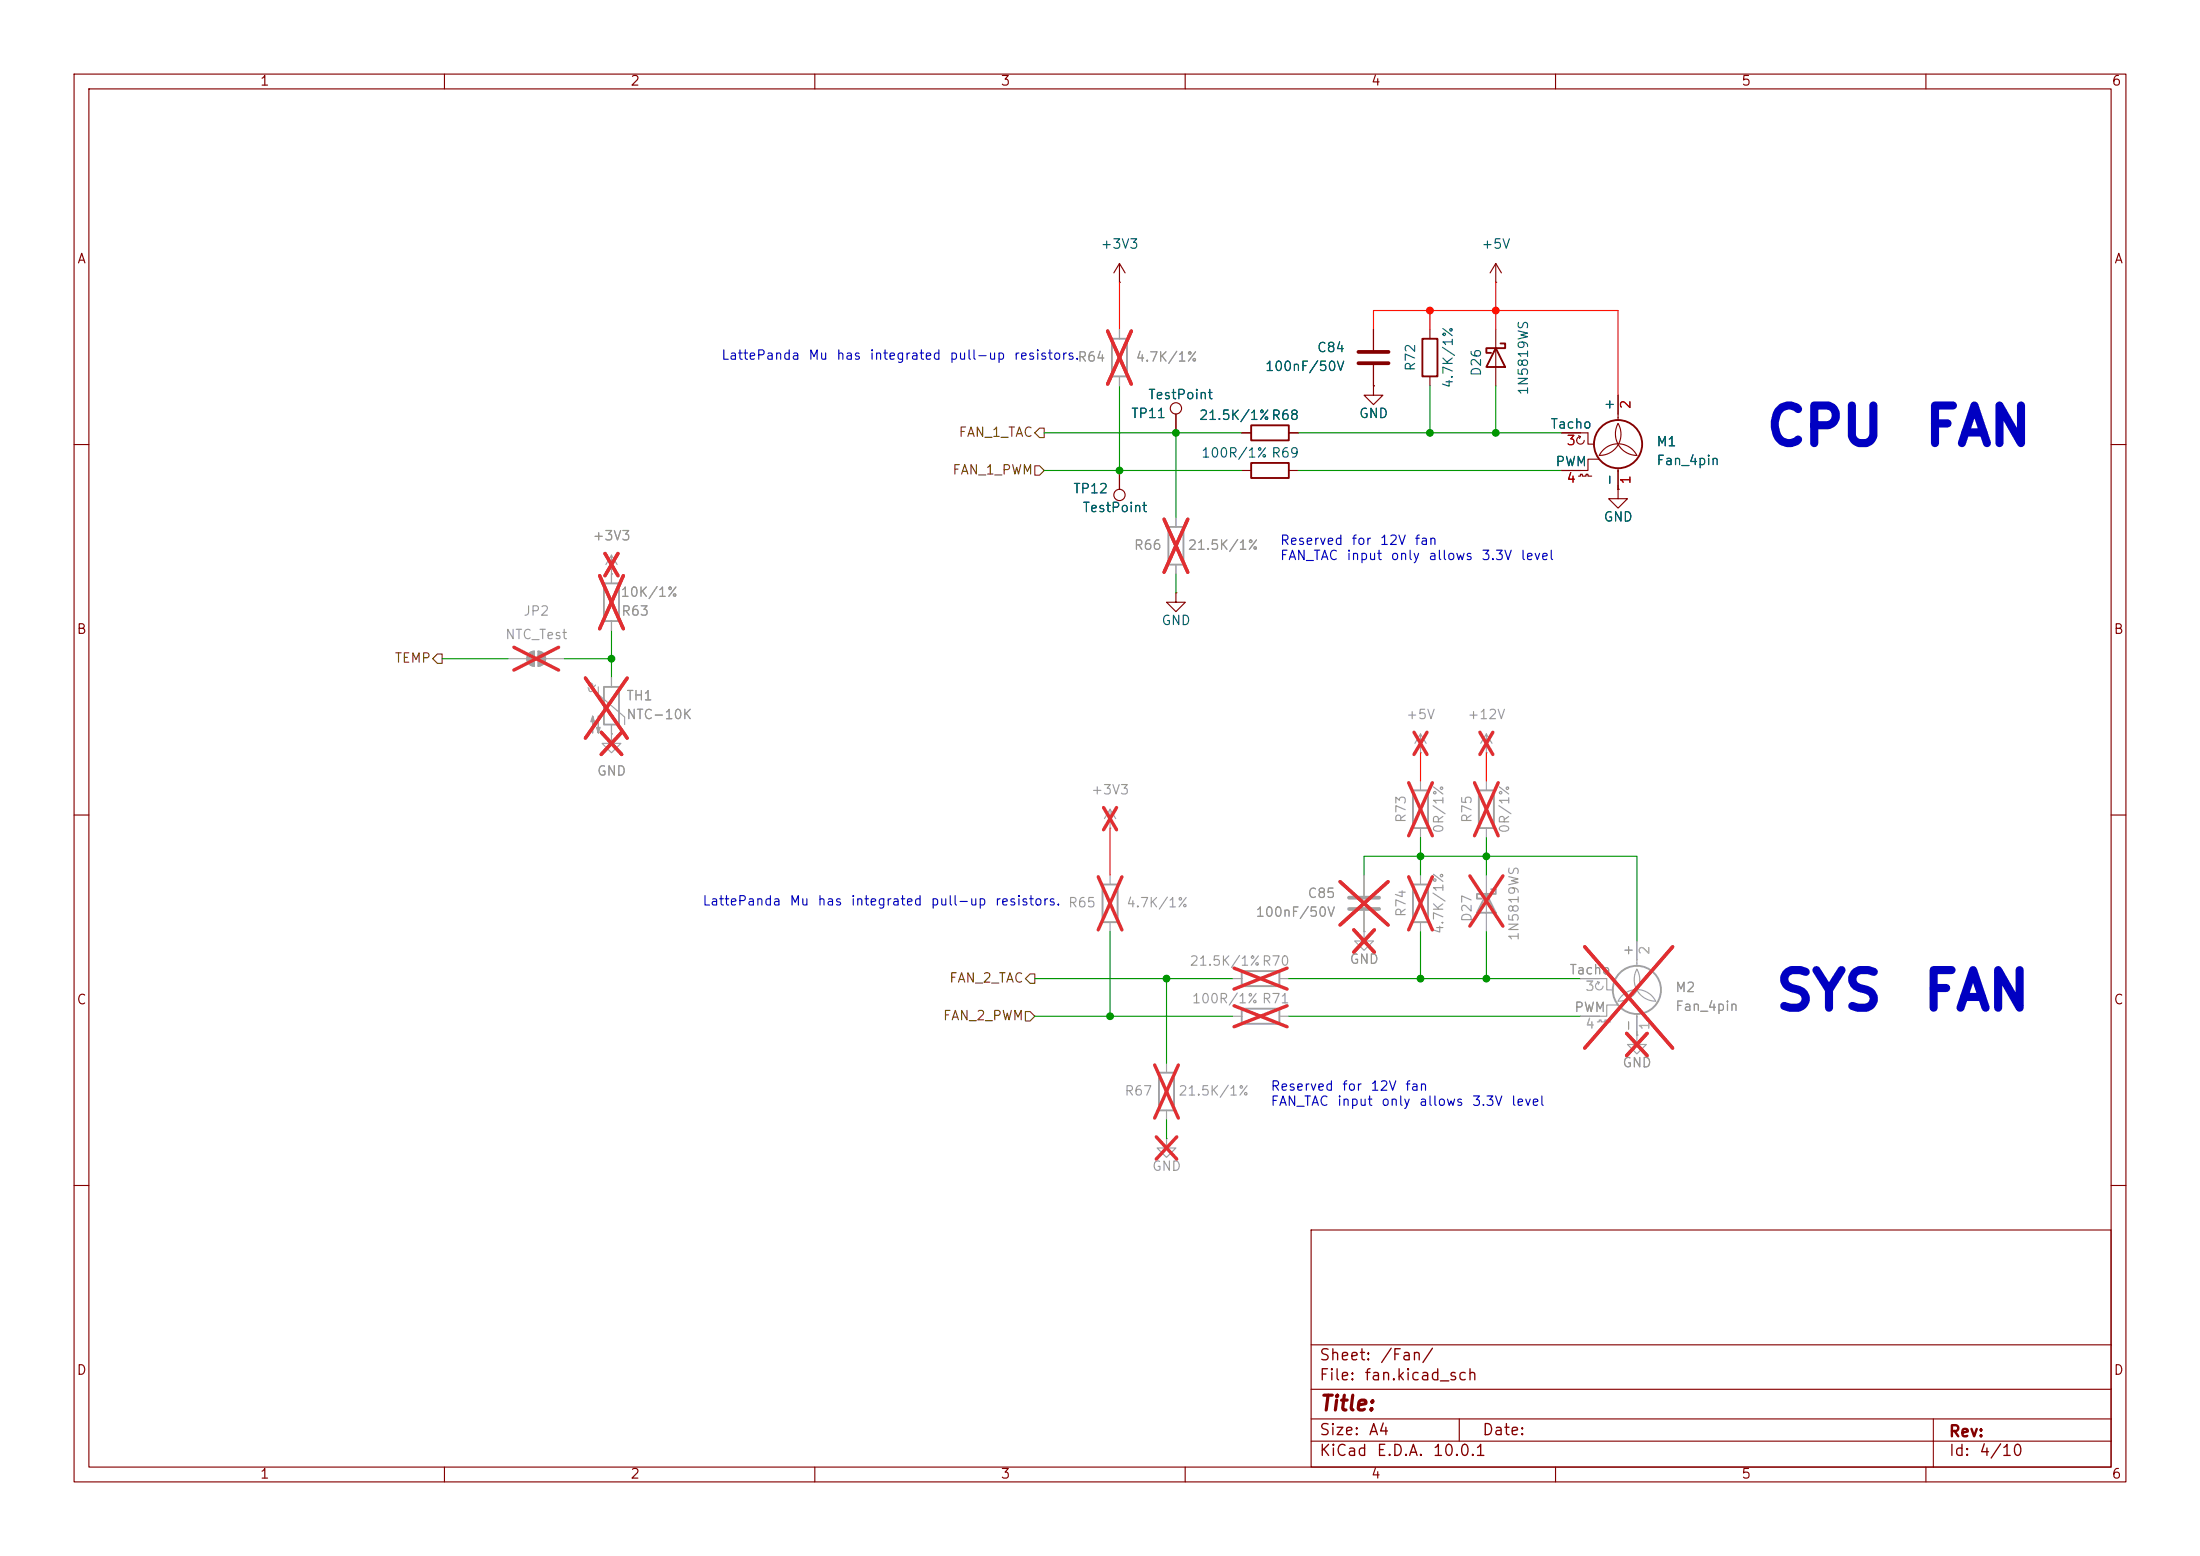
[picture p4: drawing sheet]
<svg xmlns="http://www.w3.org/2000/svg" width="297mm" height="210mm" viewBox="0 0 297 210" stroke-linecap="round" stroke-linejoin="round" font-family="sans-serif">
<g fill="none" stroke="#840000" stroke-width=".15">
<path d="M10 10h277v190h-277zM12 12h273v186h-273zM60 10v2M110 10v2M160 10v2M210 10v2M260 10v2M151.1 38.1h.1M151.1 35.6v2.5M151.1 35.6l-.7 1.2M151.1 35.6l.8 1.2M201.9 38.1h.1"/>
<path d="M201.9 35.6v2.5M201.9 35.6l-.7 1.2M201.9 35.6l.8 1.2M158.7 55.9v2.5M167.6 58.4h1.3M174 58.4h1.3M185.4 52.1v1.2h1.3l-1.3 1.3-1.3-1.3h1.3M185.4 52.1h.1M185.4 44.5v2.7M185.4 49.3v2.8M193 44.5v1.2M193 50.8v1.3"/>
<path d="M201.9 44.5v7.6M210.8 58.4h3.6v1.5h.7M213.1 58.8l.3 .1M213.4 58.9a.51 .51 0 0 0-.5 .5 .51 .51 0 0 0 .5 .5 .51 .51 0 0 0 .5-.5M213.4 58.9l-.2 .3M218.4 57.2a2.86 2.86 0 0 1-2.5 4.3 2.84 2.84 0 0 1 2.5-1.6 2.84 2.84 0 0 1 2.6 1.6 2.92 2.92 0 0 1-2.6-4.3zM218.4 53.3v3.4M10 60h2M151.1 63.5v2.5M167.6 63.5h1.3M174 63.5h1.3M213.1 64.3h.3v-.3h.2v.3h.5v-.3h.3v.3h.5"/>
<path d="M215.9 62h-1.5v1.5h-3.6M218.4 66v1.3h1.3l-1.3 1.3-1.2-1.3h1.2M218.4 66h.1M218.4 63.2v2.8M285 60h2M158.7 80v1.3h1.3l-1.3 1.3-1.2-1.3h1.2M158.7 80h.1M10 110h2M285 110h2M10 160h2M177 166h108v32h-108zM285 160h2"/>
<path d="M60 198v2M110 198v2M160 198v2M177 194.5h108M177 191.5h108M177 187.5h108M177 181.5h108M197 191.5v3M210 198v2M260 198v2M261 191.5v6.5"/>
<circle cx="158.7" cy="55.1" r=".76"/>
<circle cx="151.1" cy="66.8" r=".76"/>
</g>
<g fill="none" stroke="#840000" stroke-width=".25">
<path d="M168.9 57.4h5.1v2h-5.1zM192 45.7h2.1v5.1h-2.1zM201.9 47l1.3 2.5h-2.5zM202.6 46.4h.6v.6h-2.5v.6h.6M168.9 62.5h5.1v2h-5.1z"/>
<circle cx="218.4" cy="59.9" r="3.3"/>
</g>
<path d="M183.4 47.5h4.1M183.4 49h4.1" fill="none" stroke="#840000" stroke-width=".51"/>
<g fill="none" stroke="#a1a1a1" stroke-width=".15">
<path d="M151.1 44.5v1.2M151.1 50.8v1.3M82.5 77.5h.1M82.5 74.9l-.7 1.3M82.5 74.9l.8 1.3M82.5 74.9v3.8M158.7 69.9v1.2M158.7 76.2v1.3M68.6 88.9h2.5M71.4 88.2l.4-.3h.3v2a1.02 1.02 0 0 1-.9-.6 1.02 1.02 0 0 1 .2-1.1zM72.6 87.9a1.02 1.02 0 0 1 1.1 1 1.02 1.02 0 0 1-1.1 1zM73.7 88.9h2.5"/>
<path d="M79.4 92.8l.1 .1v.2M80.4 92.5a.44 .44 0 0 1-.5 .3 .44 .44 0 0 1-.4-.4l.2-.2 .3 .1v.8l-.1 .2h-.2l-.2-.2M80.8 92.7v1l3.5 3.1v1M82.5 99.1v1.2h1.3l-1.3 1.3-1.2-1.3h1.2M82.5 99.1h.1M82.5 83.8v1.3M82.5 91.4v1.3M82.5 97.8v1.3M191.8 99.1l-.8 1.2M191.8 99.1l.7 1.2M191.8 99.1v2.5M200.7 99.1l-.8 1.2"/>
<path d="M200.7 99.1l.7 1.2M200.7 99.1v2.5M149.9 111.8h.1M149.9 109.2v2.6M149.9 118.1v1.3M149.9 109.2l-.8 1.3M149.9 109.2l.7 1.3M184.1 118.1v2.8M191.8 101.6h.1M191.8 105.4v1.3M191.8 111.8v1.2M191.8 118.1v1.3"/>
<path d="M200.7 101.6h.1M200.7 105.4v1.3M200.7 111.8v1.2M200.7 118.1v7.6M149.9 124.5v1.2M166.4 132.1h1.2M166.4 137.2h1.2M172.7 132.1h1.3M172.7 137.2h1.3M184.1 125.7v1.3h1.3l-1.3 1.3-1.2-1.3h1.2M184.1 125.7h.1M184.1 122.9v2.8"/>
<path d="M191.8 124.5v1.2M213.4 132.1h3.5v1.5h.8M215.6 137.9h.3v-.2h.3v.2h.5v-.2h.2v.2h.5M215.6 132.5l.3 .1M215.9 132.6a.51 .51 0 0 0-.5 .5 .51 .51 0 0 0 .5 .5 .51 .51 0 0 0 .5-.5M215.9 132.6l-.1 .2M218.4 135.6h-1.5v1.6h-3.5M221 130.8a2.92 2.92 0 0 0 2.5 4.3 2.84 2.84 0 0 0-2.5-1.5 2.84 2.84 0 0 0-2.6 1.5 2.86 2.86 0 0 0 2.6-4.3M221 139.7v1.3h1.2l-1.2 1.2-1.3-1.2h1.3M221 139.7h.1M221 127v3.4M221 136.9v2.8"/>
<path d="M157.5 153.7v1.2h1.2l-1.2 1.3-1.3-1.3h1.3M157.5 153.7h.1M157.5 143.5v1.3M157.5 149.9v1.2"/>
</g>
<g fill="#a1a1a1" stroke="#a1a1a1" stroke-width=".15">
<path d="M71.4 88.2l.4-.3h.3v2a1.02 1.02 0 0 1-.9-.6 1.02 1.02 0 0 1 .2-1.1z"/>
<path d="M72.6 87.9a1.02 1.02 0 0 1 1.1 1 1.02 1.02 0 0 1-1.1 1z"/>
<path d="M80 96.6l.3 .8h-.5l.2-.8v2.3z"/>
<path d="M80.8 96.6v2.3l-.3-.7h.5l-.2 .7z"/>
</g>
<g fill="none" stroke="#e12e31" stroke-width=".46">
<path d="M149.5 44.7l3.2 7.1M152.7 44.7l-3.2 7.1M80.9 77.7l3.3 7.2M81.7 74.7l1.7 3M83.4 74.7l-1.7 3M84.2 77.7l-3.3 7.2M157.1 70.1l3.3 7.1M160.4 70.1l-3.3 7.1M69.4 87.4l6 3M75.4 87.4l-6 3M79 91.5l5.7 8.1M81.2 98.8l2.7 3"/>
<path d="M83.9 98.8l-2.7 3M84.7 91.5l-5.7 8.1M190.9 98.8l1.7 3M192.6 98.8l-1.7 3M199.8 98.8l1.7 3M201.5 98.8l-1.7 3M148.3 118.3l3.2 7.2M149 109l1.7 3M150.7 109l-1.7 3M151.5 118.3l-3.2 7.2M180.9 119l6.5 5.8M187.4 119l-6.5 5.8"/>
<path d="M190.2 105.6l3.2 7.2M190.2 118.3l3.2 7.2M193.4 105.6l-3.2 7.2M193.4 118.3l-3.2 7.2M198.4 118.2l4.5 6.8M199.1 105.6l3.2 7.2M202.3 105.6l-3.2 7.2M202.9 118.2l-4.5 6.8M166.6 130.7l7.2 2.8M166.6 135.7l7.2 2.9M173.8 130.7l-7.2 2.8M173.8 135.7l-7.2 2.9"/>
<path d="M182.8 125.5l2.7 3M185.5 125.5l-2.7 3M213.9 127.8l11.9 13.7M219.6 139.5l2.8 3M222.4 139.5l-2.8 3M225.8 127.8l-11.9 13.7M155.9 143.7l3.2 7.2M156.1 153.4l2.8 3M158.9 153.4l-2.8 3M159.1 143.7l-3.2 7.2"/>
</g>
<g fill="none" stroke="#a1a1a1" stroke-width=".25">
<path d="M150.1 45.7h2v5.1h-2zM81.5 78.7h2.1v5.1h-2.1zM157.7 71.1h2.1v5.1h-2.1zM81.5 92.7h2.1v5.1h-2.1zM148.8 119.4h2.1v5.1h-2.1zM190.8 106.7h2v5.1h-2zM190.8 119.4h2v5.1h-2zM199.6 106.7h2.1v5.1h-2.1zM167.6 131.1h5.1v2h-5.1zM167.6 136.1h5.1v2.1h-5.1zM200.7 120.7l1.2 2.5h-2.5zM201.3 120h.6v.7h-2.5v.6h.6"/>
<path d="M156.5 144.8h2v5.1h-2z"/>
<circle cx="221" cy="133.6" r="3.3"/>
</g>
<path d="M182.1 121.2h4.1M182.1 122.7h4.1" fill="none" stroke="#a1a1a1" stroke-width=".51"/>
<path d="M140.3 57.8h.7v1.3h-.7l-.6-.7zM139.7 62.9h.6l.7 .6-.7 .6h-.6zM59.1 88.3h.6v1.2h-.6l-.7-.6zM138.4 136.5h.7l.6 .7-.6 .6h-.7zM139.1 131.4h.6v1.3h-.6l-.7-.6z" fill="none" stroke="#725600" stroke-width=".15"/>
<g fill="none" stroke="#009600" stroke-width=".15">
<path d="M141 58.4h26.6M151.1 52.1v11.4M158.7 58.4v11.5M175.3 58.4h35.5M193 52.1v6.3M201.9 52.1v6.3M141 63.5h26.6M158.7 77.5v2.5M175.3 63.5h35.5M59.7 88.9h8.9M76.2 88.9h6.3M82.5 85.1v6.3"/>
<path d="M184.1 118.1v-2.5h36.9v11.4M191.8 113v5.1M200.7 113v5.1M139.7 137.2h26.7M139.7 132.1h26.7M149.9 125.7v11.5M157.5 132.1v11.4M174 137.2h39.4M174 132.1h39.4M191.8 125.7v6.4M200.7 125.7v6.4M157.5 151.1v2.6"/>
</g>
<path d="M151.1 38.1v6.4M201.9 38.1v6.4M185.4 44.5v-2.6h33v11.4M193 41.9v2.6M149.9 111.8v6.3M191.8 101.6v3.8M200.7 101.6v3.8" fill="none" stroke="#ff0f00" stroke-width=".15"/>
<g fill="#ff0f00" stroke="#ff0f00" stroke-width=".14">
<circle cx="201.9" cy="41.9" r=".46"/>
<circle cx="193" cy="41.9" r=".46"/>
</g>
<g fill="#009600" stroke="#009600" stroke-width=".14">
<circle cx="201.9" cy="58.4" r=".46"/>
<circle cx="193" cy="58.4" r=".46"/>
<circle cx="151.1" cy="63.5" r=".46"/>
<circle cx="149.9" cy="137.2" r=".46"/>
<circle cx="157.5" cy="132.1" r=".46"/>
<circle cx="191.8" cy="115.6" r=".46"/>
<circle cx="200.7" cy="115.6" r=".46"/>
<circle cx="191.8" cy="132.1" r=".46"/>
<circle cx="200.7" cy="132.1" r=".46"/>
<circle cx="158.7" cy="58.4" r=".46"/>
<circle cx="82.5" cy="88.9" r=".46"/>
</g>
<g font-size="5.1" fill="#0000c2">
<text x="238.1" y="61.3">CPU</text>
<text x="259.5" y="61.3">FAN</text>
<text x="239.4" y="137.5">SYS</text>
<text x="259.3" y="137.5">FAN</text>
</g>
<text font-size="2" fill="#840000" x="178" y="190.9">Title:</text>
<g font-size="1.5" fill="#840000">
<text x="178" y="184">Sheet:</text>
<text x="186.2" y="184">/Fan/</text>
<text x="178" y="186.7">File:</text>
<text x="184.1" y="186.7">fan.kicad_sch</text>
<text x="178" y="196.9">KiCad</text>
<text x="178" y="194.1">Size:</text>
<text x="184.7" y="194.1">A4</text>
<text x="185.7" y="196.9">E.D.A.</text>
<text x="193.3" y="196.9">10.0.1</text>
<text x="200" y="194.1">Date:</text>
<text x="263" y="194.3">Rev:</text>
<text x="263" y="196.9">Id:</text>
<text x="267.1" y="196.9">4/10</text>
</g>
<g font-size="1.3" fill="#840000">
<text x="35" y="11.9">1</text>
<text x="85" y="11.9">2</text>
<text x="135" y="11.9">3</text>
<text x="185" y="11.9">4</text>
<text x="235" y="11.9">5</text>
<text x="285" y="11.9">6</text>
<text x="10.3" y="35.9">A</text>
<text x="285.3" y="35.9">A</text>
<text x="10.3" y="85.9">B</text>
<text x="285.3" y="85.9">B</text>
<text x="10.3" y="135.9">C</text>
<text x="285.3" y="135.9">C</text>
<text x="10.3" y="185.9">D</text>
<text x="285.3" y="185.9">D</text>
<text x="35" y="199.9">1</text>
<text x="85" y="199.9">2</text>
<text x="135" y="199.9">3</text>
<text x="185" y="199.9">4</text>
<text x="235" y="199.9">5</text>
<text x="285" y="199.9">6</text>
</g>
<g font-size="1.3" fill="#006464">
<text x="148.5" y="33.9">+3V3</text>
<text x="199.9" y="33.9">+5V</text>
<text x="177.7" y="47.9">C84</text>
<text x="170.7" y="50.4">100nF/50V</text>
<text x="191.4" y="50.2" transform="rotate(-90 191.4 50.2)">R72</text>
<text x="196.4" y="52.5" transform="rotate(-90 196.4 52.5)">4.7K/1%</text>
<text x="200.3" y="50.9" transform="rotate(-90 200.3 50.9)">D26</text>
<text x="206.6" y="53.4" transform="rotate(-90 206.6 53.4)">1N5819WS</text>
<text x="152.6" y="56.7">TP11</text>
<text x="154.9" y="54.2">TestPoint</text>
<text x="161.8" y="57">21.5K/1%R68</text>
<text x="183.4" y="56.7">GND</text>
<text x="209.2" y="58.2">Tacho</text>
<text x="218.2" y="55.5" transform="rotate(-90 218.2 55.5)">+</text>
<text x="162.1" y="62.1">100R/1% R69</text>
<text x="209.9" y="63.2">PWM</text>
<text x="218.2" y="65.7" transform="rotate(-90 218.2 65.7)">-</text>
<text x="223.5" y="60.6">M1</text>
<text x="223.5" y="63.1">Fan_4pin</text>
<text x="144.8" y="66.9">TP12</text>
<text x="146.1" y="69.4">TestPoint</text>
<text x="216.4" y="70.7">GND</text>
<text x="156.7" y="84.7">GND</text>
</g>
<g font-size="1.3" fill="#0000c2">
<text x="97.3" y="48.9">LattePanda</text>
<text x="109" y="48.9">Mu</text>
<text x="112.8" y="48.9">has</text>
<text x="117.3" y="48.9">integrated</text>
<text x="128.1" y="48.9">pull-up</text>
<text x="136.8" y="48.9">resistors.R64</text>
<text x="172.7" y="73.9">Reserved</text>
<text x="172.7" y="75.9">FAN_TAC</text>
<text x="181.7" y="75.9">input</text>
<text x="182.4" y="73.9">for</text>
<text x="186.2" y="73.9">12V</text>
<text x="187.6" y="75.9">only</text>
<text x="190.9" y="73.9">fan</text>
<text x="192.7" y="75.9">allows</text>
<text x="199.9" y="75.9">3.3V</text>
<text x="205.2" y="75.9">level</text>
<text x="94.7" y="122.5">LattePanda</text>
<text x="106.5" y="122.5">Mu</text>
<text x="110.3" y="122.5">has</text>
<text x="114.8" y="122.5">integrated</text>
<text x="125.6" y="122.5">pull-up</text>
<text x="134.2" y="122.5">resistors. R65</text>
<text x="171.4" y="147.5">Reserved</text>
<text x="171.4" y="149.6">FAN_TAC</text>
<text x="180.4" y="149.6">input</text>
<text x="181.1" y="147.5">for</text>
<text x="184.9" y="147.5">12V</text>
<text x="186.4" y="149.6">only</text>
<text x="189.6" y="147.5">fan</text>
<text x="191.5" y="149.6">allows</text>
<text x="198.6" y="149.6">3.3V</text>
<text x="203.9" y="149.6">level</text>
</g>
<g font-size="1.3" fill="#989898">
<text x="145.4" y="49.1">R64</text>
<text x="153.2" y="49.1">4.7K/1%</text>
<text x="79.9" y="73.3">+3V3</text>
<text x="153" y="74.5">R66</text>
<text x="160.3" y="74.5">21.5K/1%</text>
<text x="70.6" y="83.4">JP2</text>
<text x="83.7" y="80.9">10K/1%</text>
<text x="83.8" y="83.4">R63</text>
<text x="68.1" y="86.6">NTC_Test</text>
<text x="84.5" y="94.8">TH1</text>
<text x="84.5" y="97.4">NTC-10K</text>
<text x="189.7" y="97.4">+5V</text>
<text x="198" y="97.4">+12V</text>
<text x="80.5" y="105">GND</text>
<text x="147.2" y="107.5">+3V3</text>
<text x="190.1" y="111.2" transform="rotate(-90 190.1 111.2)">R73</text>
<text x="195.2" y="112.6" transform="rotate(-90 195.2 112.6)">0R/1%</text>
<text x="199" y="111.2" transform="rotate(-90 199 111.2)">R75</text>
<text x="204.1" y="112.6" transform="rotate(-90 204.1 112.6)">0R/1%</text>
<text x="152" y="122.8">4.7K/1%</text>
<text x="169.4" y="124.1">100nF/50V</text>
<text x="176.4" y="121.5">C85</text>
<text x="190.1" y="123.9" transform="rotate(-90 190.1 123.9)">R74</text>
<text x="199" y="124.6" transform="rotate(-90 199 124.6)">D27</text>
<text x="160.5" y="130.7">21.5K/1%R70</text>
<text x="182.1" y="130.4">GND</text>
<text x="195.2" y="126.2" transform="rotate(-90 195.2 126.2)">4.7K/1%</text>
<text x="205.3" y="127.1" transform="rotate(-90 205.3 127.1)">1N5819WS</text>
<text x="211.8" y="131.8">Tacho</text>
<text x="220.7" y="129.2" transform="rotate(-90 220.7 129.2)">+</text>
<text x="160.8" y="135.7">100R/1% R71</text>
<text x="212.4" y="136.9">PWM</text>
<text x="226.1" y="134.2">M2</text>
<text x="226.1" y="136.8">Fan_4pin</text>
<text x="220.7" y="139.3" transform="rotate(-90 220.7 139.3)">-</text>
<text x="151.7" y="148.2">R67</text>
<text x="159" y="148.2">21.5K/1%</text>
<text x="218.9" y="144.4">GND</text>
<text x="155.4" y="158.3">GND</text>
</g>
<g font-size="1.3" fill="#725600">
<text x="129.3" y="59.3">FAN_1_TAC</text>
<text x="128.5" y="64.4">FAN_1_PWM</text>
<text x="53.2" y="89.8">TEMP</text>
<text x="128.1" y="132.9">FAN_2_TAC</text>
<text x="127.2" y="138">FAN_2_PWM</text>
</g>
<g font-size="1.3" fill="#a90000">
<text x="220.4" y="55.3" transform="rotate(-90 220.4 55.3)">2</text>
<text x="211.4" y="60.4">3</text>
<text x="211.4" y="65.5">4</text>
<text x="220.4" y="65.5" transform="rotate(-90 220.4 65.5)">1</text>
</g>
<g font-size="1.3" fill="#aaa">
<text x="223" y="129" transform="rotate(-90 223 129)">2</text>
<text x="213.9" y="134.1">3</text>
<text x="213.9" y="139.1">4</text>
<text x="223" y="139.1" transform="rotate(-90 223 139.1)">1</text>
</g>
</svg>
